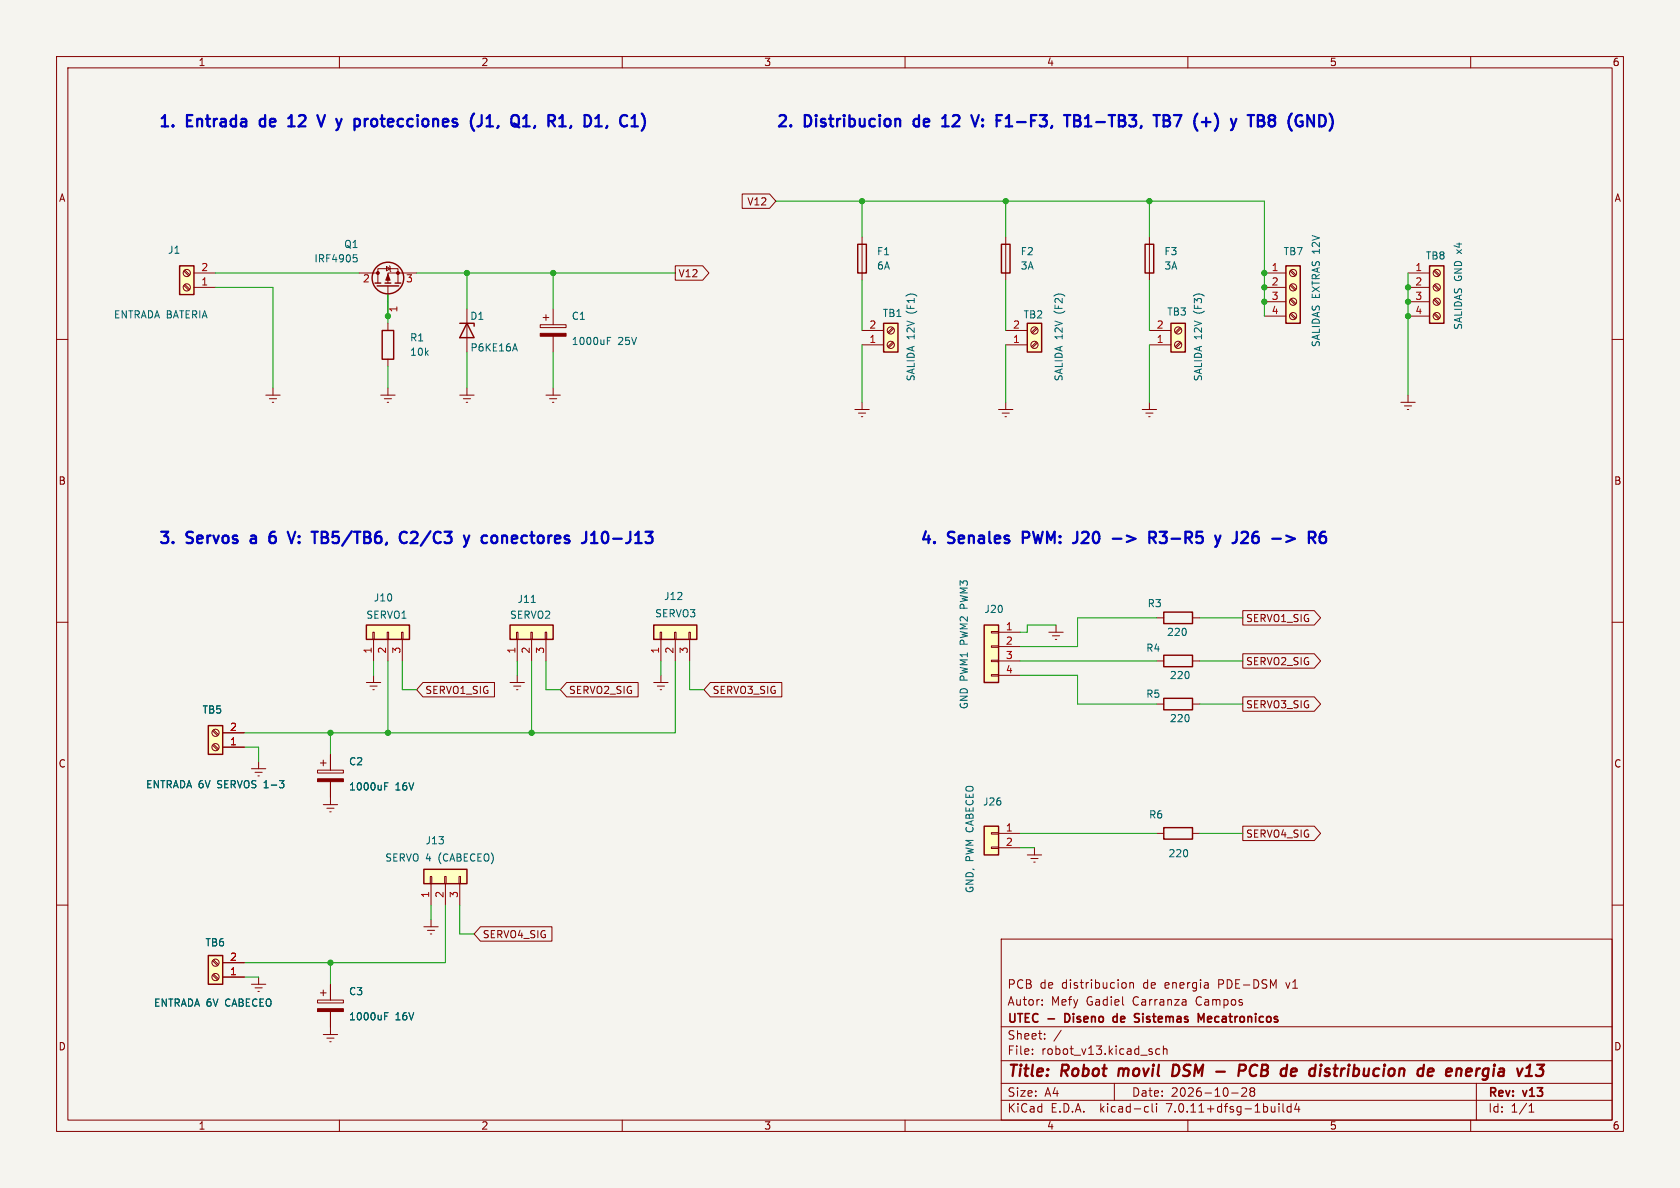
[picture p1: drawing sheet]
<svg xmlns="http://www.w3.org/2000/svg" width="297mm" height="210mm" viewBox="0 0 297 210" stroke-linecap="round" stroke-linejoin="round" font-family="sans-serif">
<path d="M0 0h297v210h-297z" fill="#f5f4ef" stroke="#f5f4ef" stroke-width=".18"/>
<g fill="none" stroke="#840000" stroke-width=".18">
<path d="M10 10h277v190h-277zM12 12h273v186h-273zM60 10v2M110 10v2M160 10v2M210 10v2M260 10v2M131.2 34.3h4.8l1.2 1.3-1.2 1.2h-4.8zM10 60h2M32.5 47.9l.9 .9M32.5 50.5l.9 .8M32.7 47.8l.9 .8"/>
<path d="M32.7 50.3l.9 .8M34.3 50.8h3.8M34.3 48.3h3.8M63.5 48.3h3.3M66.8 50v-2.5h3.6v2.5M68.3 47.1l.7 .4-.7 .4zM68.6 50.5v5.4M68.6 57.2v1.2M68.8 47l.2 .1v.8l.1 .1M73.7 48.3h-5.1v1.7M82.5 54.6v7.6M95.5 57.4h4.6v.5h-4.6z"/>
<path d="M96 56.1h1M96.5 55.6v1M97.8 54.6v2.8M97.8 59.4v2.8M119.4 47h4.8l1.1 1.3-1.1 1.2h-4.8zM152.4 58.4h3.8M152.4 41.9v7.6M157.8 57.9l-.9 .9M158 58.1l-.9 .8M177.8 41.9v7.6M177.8 58.4h3.8M183.2 57.9l-.9 .9"/>
<path d="M183.4 58.1l-.9 .8M203.2 41.9v7.6M203.2 58.4h3.8M208.6 57.9l-.9 .9M208.8 58.1l-.9 .8M223.5 50.8h3.8M223.5 48.3h3.8M223.5 53.3h3.8M223.5 55.9h3.8M228.1 55.5l.8 .9M228.1 53l.8 .8M228.1 50.5l.8 .8"/>
<path d="M228.1 47.9l.8 .9M228.2 55.4l.9 .8M228.2 52.8l.9 .9M228.2 50.3l.9 .8M228.2 47.8l.9 .8M248.9 50.8h3.8M248.9 48.3h3.8M248.9 53.3h3.8M248.9 55.9h3.8M253.5 55.5l.8 .9M253.5 53l.8 .8M253.5 50.5l.8 .8"/>
<path d="M253.5 47.9l.8 .9M253.6 55.4l.9 .8M253.6 52.8l.9 .9M253.6 50.3l.9 .8M253.6 47.8l.9 .8M285 60h2M47 69.9h2.5M47.6 70.5h1.3M48.1 71.1h.3M48.3 68.6v1.3M67.3 69.9h2.5M67.9 70.5h1.3"/>
<path d="M68.5 71.1h.2M68.6 63.5v1.3M68.6 68.6v1.3M81.3 69.9h2.5M81.9 70.5h1.3M82.4 71.1h.3M82.5 68.6v1.3M96.5 69.9h2.6M97.2 70.5h1.2M97.7 71.1h.2M97.8 68.6v1.3M151.1 72.4h2.6"/>
<path d="M151.8 73h1.2M152.3 73.7h.2M152.4 61h3.8M152.4 71.1v1.3M157.8 60.5l-.9 .8M158 60.6l-.9 .9M176.5 72.4h2.6M177.2 73h1.2M177.7 73.7h.2M177.8 71.1v1.3M177.8 61h3.8M183.2 60.5l-.9 .8"/>
<path d="M183.4 60.6l-.9 .9M201.9 72.4h2.6M202.6 73h1.2M203.1 73.7h.2M203.2 71.1v1.3M203.2 61h3.8M208.6 60.5l-.9 .8M208.8 60.6l-.9 .9M247.6 71.1h2.6M248.3 71.8h1.3M248.8 72.4h.2M248.9 69.9v1.2"/>
<path d="M10 110h2M65.9 111.8h.3v1.2h-.3zM66 113v3.8M66 119.4v1.3M68.5 111.8h.2v1.2h-.2zM68.6 113v3.8M71 111.8h.2v1.2h-.2zM71.1 113v3.8M91.3 111.8h.3v1.2h-.3zM91.4 113v3.8M91.4 119.4v1.3M93.9 111.8h.2v1.2h-.2z"/>
<path d="M94 113v3.8M96.4 111.8h.2v1.2h-.2zM96.5 113v3.8M116.7 111.8h.3v1.2h-.3zM116.8 113v3.8M116.8 119.4v1.3M119.3 111.8h.2v1.2h-.2zM119.4 113v3.8M121.8 111.8h.2v1.2h-.2zM121.9 113v3.8M175.3 119.3h1.2v.2h-1.2zM175.3 116.7h1.2v.3h-1.2z"/>
<path d="M175.3 114.2h1.2v.2h-1.2zM175.3 111.6h1.2v.3h-1.2zM176.5 116.8h3.8M176.5 111.8h3.8M176.5 114.3h3.8M176.5 119.4h3.8M185.4 111.8h2.6M186.1 112.4h1.2M186.6 113h.2M186.7 110.5v1.3M204.5 116.8h1.2M204.5 109.2h1.2"/>
<path d="M210.8 116.8h1.3M210.8 109.2h1.3M219.7 107.9h12.7l1.1 1.3-1.1 1.3h-12.7zM219.7 115.6h12.7l1.1 1.2-1.1 1.3h-12.7zM285 110h2M37.6 129.2l.9 .8M37.6 131.7l.9 .9M37.8 129l.8 .9M37.8 131.6l.8 .8M39.4 132.1h3.8M39.4 129.5h3.8M44.4 135.9h2.6"/>
<path d="M45.1 136.5h1.3M45.6 137.2h.2M45.7 134.6v1.3M56.1 136.1h4.6v.6h-4.6zM56.6 134.9h1.1M57.1 134.4v1M58.4 133.4v2.7M58.4 138.2v4M64.8 120.7h2.5M65.4 121.3h1.3M65.9 121.9h.3M74.8 120.6h12.6v2.6h-12.6l-1.1-1.3z"/>
<path d="M90.2 120.7h2.5M90.8 121.3h1.3M91.3 121.9h.3M100.2 120.6h12.6v2.6h-12.6l-1.1-1.3zM115.6 120.7h2.5M116.2 121.3h1.3M116.7 121.9h.3M125.6 120.6h12.6v2.6h-12.6l-1.1-1.3zM204.5 124.5h1.2M210.8 124.5h1.3M219.7 123.2h12.7l1.1 1.3-1.1 1.2h-12.7zM10 160h2"/>
<path d="M57.1 142.2h2.6M57.8 142.9h1.3M58.3 143.5h.2M76.1 154.9h.2v1.3h-.2zM76.2 156.2v3.8M78.6 154.9h.3v1.3h-.3zM78.7 156.2v3.8M81.2 154.9h.2v1.3h-.2zM81.3 156.2v3.8M175.3 149.7h1.2v.3h-1.2zM175.3 147.2h1.2v.2h-1.2zM176.5 147.3h3.8"/>
<path d="M176.5 149.9h3.8M181.6 151.1h2.5M182.2 151.8h1.3M182.8 152.4h.2M182.9 149.9v1.2M204.5 147.3h1.2M210.8 147.3h1.3M219.7 146h12.7l1.1 1.3-1.1 1.3h-12.7zM285 160h2M37.6 169.8l.9 .9M37.6 172.4l.9 .8M37.8 169.7l.8 .8"/>
<path d="M37.8 172.2l.8 .9M39.4 172.7h3.8M39.4 170.2h3.8M44.4 174h2.6M45.1 174.6h1.3M45.6 175.3h.2M45.7 172.7v1.3M56.1 176.8h4.6v.5h-4.6zM56.6 175.5h1.1M57.1 175v1M58.4 174v2.8M58.4 178.8v4.1"/>
<path d="M74.9 163.8h2.6M75.6 164.5h1.2M76.1 165.1h.2M76.2 162.6v1.2M84.9 163.8h12.7v2.6h-12.7l-1.1-1.3zM177 166h108v32h-108zM184.2 177.6v.1M184.2 176.8v.1M198.8 173.7l.3 .3v.4l-.3 .3M199.7 173.8l.3-.1 .3 .1 .1 .9M199.7 173.7v1M209.6 176.8l.1 .9"/>
<path d="M209.7 177.6l-.2 .1M209.7 177.1h-.2M57.1 182.9h2.6M57.8 183.5h1.3M58.3 184.2h.2M60 198v2M110 198v2M160 198v2M177 194.5h108M177 191.5h108M177 187.5h108M177 181.5h108"/>
<path d="M182.5 186.3v.1M182.5 185.5v.1M184.7 183.6v.1M184.7 182.8v.1M187.6 182.1l-1.3 2M197 191.5v3M202.6 195.6l.4 .1M203 196.5l-.4 .1M203.7 195.1v1.3l.2 .2M204.5 195.1v.1M204.5 195.6v1M205 185.5l-.4-.1-.3 .3v.4l.2 .2h.5"/>
<path d="M205.7 185.5l.2-.1 .3 .1 .1 .9M205.7 184.9v1.5M210 198v2M217.7 193.2h1.2M219.5 192.4l.6-.1 .2 .1 .1 .3-.9 1.1h.9M221.2 192.9l-.2-.2 .2-.4 .5 .1 .1 .2-.3 .3M221.2 192.9l-.2 .3v.3l.2 .3 .5-.1 .1-.2-.1-.4-.2-.2M221.2 192.9h.3M226.1 195.1v.1M226.1 195.6v1M226.8 195.1v1.3l.2 .2M228.2 195.7l-.4-.1-.3 .3v.4l.2 .2h.5"/>
<path d="M228.2 195.1v1.5M229.2 195l-.3 1.1h.9M229.6 195.6v1M260 198v2M261 191.5v6.5M270.3 196.6h.9M270.3 195.5l.4-.4v1.5"/>
<circle cx="33" cy="50.8" r=".63"/>
<circle cx="33" cy="48.3" r=".63"/>
<circle cx="157.5" cy="58.4" r=".63"/>
<circle cx="182.9" cy="58.4" r=".63"/>
<circle cx="208.3" cy="58.4" r=".63"/>
<circle cx="228.6" cy="53.3" r=".63"/>
<circle cx="228.6" cy="50.8" r=".63"/>
<circle cx="228.6" cy="55.9" r=".63"/>
<circle cx="228.6" cy="48.3" r=".63"/>
<circle cx="254" cy="55.9" r=".63"/>
<circle cx="254" cy="53.3" r=".63"/>
<circle cx="254" cy="50.8" r=".63"/>
<circle cx="254" cy="48.3" r=".63"/>
<circle cx="157.5" cy="61" r=".63"/>
<circle cx="182.9" cy="61" r=".63"/>
<circle cx="208.3" cy="61" r=".63"/>
<circle cx="38.1" cy="132.1" r=".63"/>
<circle cx="38.1" cy="129.5" r=".63"/>
<circle cx="38.1" cy="170.2" r=".63"/>
<circle cx="38.1" cy="172.7" r=".63"/>
</g>
<path d="M197.8 188.9l-.1 1.3M208.2 188.3l-.7-.1-.3 2h.5l.5-.3M215 189.4h1.5M219 189.3h.8a.55 .55 0 0 0 .5-.5 .55 .55 0 0 0-.4-.6h-.7l-.3 2M221.4 188.3a1.11 1.11 0 0 0 .1 1.9M229 188.9l.2 .1v.4l-1 .1M234.6 188.9l.5 .1M234.8 189.5l.2 .1 .1 .3-.4 .3M253.2 188.9l.2 .1v.4l-1 .1M261.1 188.9l-.2 1.3M261.5 188.9l-.5 .4" fill="none" stroke="#840000" stroke-width=".4"/>
<path d="M188.6 179.2h-.3v1.5h.3M197.5 179.8l-.4-.1-.3 .3v.4l.1 .2h.6M200.8 179.2l.6 .1M201.1 180l.3 .3-.1 .2-.2 .2M211.8 179.2l.5 1.1 .5-1.1v1.5M214 179.7h-.3l-.2 .2 .1 .7 .4 .1M214.2 180l-.7 .2" fill="none" stroke="#840000" stroke-width=".3"/>
<g fill="#840000" stroke="#840000" stroke-width=".18">
<path d="M56.1 137.7h4.6v.5h-4.6z"/>
<path d="M56.1 178.3h4.6v.5h-4.6z"/>
<path d="M68.6 48.5l.4 1h-.8z"/>
<path d="M95.5 58.9h4.6v.5h-4.6z"/>
<circle cx="70.4" cy="48.3" r=".25"/>
<circle cx="66.8" cy="48.3" r=".25"/>
</g>
<g fill="none" stroke="#006464" stroke-width=".18">
<path d="M62.5 45h.6M62.6 45.5h.3l.2 .3v.4l-.5 .1M107.4 59.6h.6M90.7 61.7h.6M91 60.8l.5 1.2M107.4 60.2h.4M93.9 106.5h.7M49.4 138h.8l-.4 .5M50 138.5l.2 .2v.3l-.2 .3M68 139h.4M68 138.4h.6M68 179.6h.4"/>
<path d="M68 179h.6"/>
</g>
<g fill="none" stroke="#840000" stroke-width=".25">
<path d="M31.7 47h2.6v5.1h-2.6zM66.3 50h1M66.7 50.5h3.8M67.6 58.4h2v5.1h-2zM68.1 50h1M69.8 50h1.1M81.3 57.2h2.5v.5M82.5 57.2l1.3 2.5h-2.5zM151.6 43.2h1.6v5.1h-1.6zM156.2 57.2h2.5v5h-2.5zM177 43.2h1.6v5.1h-1.6zM181.6 57.2h2.5v5h-2.5z"/>
<path d="M202.4 43.2h1.6v5.1h-1.6zM207 57.2h2.5v5h-2.5zM227.3 47h2.6v10.2h-2.6zM252.7 47h2.6v10.2h-2.6zM64.8 110.5h7.6v2.5h-7.6zM90.2 110.5h7.6v2.5h-7.6zM115.6 110.5h7.6v2.5h-7.6zM174 110.5h2.5v10.2h-2.5zM205.7 115.8h5.1v2.1h-5.1zM205.7 108.2h5.1v2h-5.1zM36.8 128.3h2.6v5.1h-2.6zM205.7 123.4h5.1v2.1h-5.1z"/>
<path d="M74.9 153.7h7.6v2.5h-7.6zM174 146.1h2.5v5h-2.5zM205.7 146.3h5.1v2h-5.1zM36.8 168.9h2.6v5.1h-2.6z"/>
<circle cx="68.6" cy="49.1" r="2.79"/>
</g>
<g fill="#ffffc2" stroke="#ffffc2" stroke-width=".18">
<path d="M36.8 128.3h2.6v5.1h-2.6z"/>
<path d="M174 146.1h2.5v5h-2.5z"/>
<path d="M74.9 153.7h7.6v2.5h-7.6z"/>
<path d="M90.2 110.5h7.6v2.5h-7.6z"/>
<path d="M64.8 110.5h7.6v2.5h-7.6z"/>
<path d="M115.6 110.5h7.6v2.5h-7.6z"/>
<path d="M31.7 47h2.6v5.1h-2.6z"/>
<path d="M227.3 47h2.6v10.2h-2.6z"/>
<path d="M181.6 57.2h2.5v5h-2.5z"/>
<path d="M207 57.2h2.5v5h-2.5z"/>
<path d="M156.2 57.2h2.5v5h-2.5z"/>
<path d="M174 110.5h2.5v10.2h-2.5z"/>
<path d="M252.7 47h2.6v10.2h-2.6z"/>
<path d="M36.8 168.9h2.6v5.1h-2.6z"/>
</g>
<g fill="none" stroke="#0000c2" stroke-width=".4">
<path d="M46 21.2l-.1 .2 .1 .8M51 22.3h1.1M51 20.9l.5-.6v2M56.1 20.3l.7 2 .6-2M66 21l-.4 .4v.6l.4 .3M85.2 20.3v1.5l-.3 .4M86 22.3h1.2M86 20.9l.6-.6v2M94.6 22.2l-.2 .4M110 20.4a1.25 1.25 0 0 0 0 1.8M161.6 21.2l-.1 .2 .1 .8M166.6 22.3h1.1"/>
<path d="M166.6 20.9l.5-.6v2M171.7 20.3l.7 2 .6-2M177.8 22.3h1.1M177.8 20.9l.6-.6v2M188.1 20.3h1.1M188.7 20.3v2M189.9 20.3h.7a.49 .49 0 0 1 .4 .5 .49 .49 0 0 1-.4 .5 .53 .53 0 0 1 .5 .5 .53 .53 0 0 1-.4 .5h-.8zM189.9 21.3h.7M205.7 20.3h.7a.49 .49 0 0 1 .4 .5 .49 .49 0 0 1-.4 .5 .53 .53 0 0 1 .5 .5 .53 .53 0 0 1-.4 .5h-.8zM205.7 21.3h.7M207.5 20.3h1.4l-.9 2M215.1 20.6a2.39 2.39 0 0 1 0 1.9"/>
<path d="M220.6 20.3h1.1M222.4 21.3h.6M223 21.3l.3 .1M223.3 20.5l-.3-.2h-.6v2l.9-.1M223.3 21.1l-.3 .2M234.2 20.6a1.39 1.39 0 0 1 0 1.5M44.4 95.3l-.1 .2 .1 .4M47.6 95.6l.4 .4 .6-.1M48.6 94a.79 .79 0 0 0-1 .9M48.6 94.9l-.6-.1-.4 .3M52.2 94l-.7 2M56.9 94l.8 .1"/>
<path d="M56.9 95h.6M57.5 95l.3 .1M57.7 94.9l-.2 .1M57.8 95.9l-.9 .1M71.3 94l.6 .2M71.9 95.8l-.6 .2M72.7 94.2l.3-.2 .6 .1a.54 .54 0 0 1 .1 .8l-1.1 1.1h1.2M86.1 94.8l-.6-.1-.3 .4v.5l.1 .3 .2 .1 .6-.1M89.5 94.8l.1 1.2M106.6 94.2a.48 .48 0 0 1 .5-.2 .48 .48 0 0 1 .3 .4 1.03 1.03 0 0 1-.5 1.6l-.3-.2M108.4 95.2h1.5M180.8 95.1h.8"/>
<path d="M181.6 94h-.8v2M190.4 94v1.4l-.1 .3-.4 .3M196.7 95.2h1.6M203.2 95.1h.8a.54 .54 0 0 0 .4-.6 .54 .54 0 0 0-.4-.5h-.8v2M203.7 95.1l.6 .9M205 94h1.3l-.7 .8h.3M205 95.8l.3 .2h.6M215.8 94.7l-.5 1.3M218.3 95.9l-.4 .1M221.5 95.8l.3 .2h.4M222.2 94.8h-.4l-.3 .2M222.3 94a.71 .71 0 0 0-.8 .5"/>
<path d="M227.4 94.7l1.5 .5-1.5 .6M233.7 94.8l.6 .1 .1 .2-.1 .7-.2 .2h-.4M233.9 94h.4"/>
</g>
<g fill="none" stroke="#009600" stroke-width=".18">
<path d="M137.2 35.6h86.3v20.3M152.4 35.6v6.3M177.8 35.6v6.3M203.2 35.6v6.3M38.1 50.8h10.2v17.8M38.1 48.3h25.4M68.6 52.1v5.1M73.7 48.3h45.7M82.5 48.3v6.3M97.8 48.3v6.3M152.4 49.5v8.9M177.8 49.5v8.9"/>
<path d="M203.2 49.5v8.9M248.9 48.3v21.6M68.6 64.8v3.8M82.5 62.2v6.4M97.8 62.2v6.4M152.4 61v10.1M177.8 61v10.1M203.2 61v10.1M66 116.8v2.6M68.6 116.8v12.7M71.1 116.8v5.1h2.6M91.4 116.8v2.6"/>
<path d="M94 116.8v12.7M96.5 116.8v5.1h2.6M116.8 116.8v2.6M119.4 116.8v12.7h-76.2M121.9 116.8v5.1h2.6M180.3 119.4h10.2v5.1h14M180.3 116.8h24.2M186.7 110.5h-5.1v1.3h-1.3M204.5 109.2h-14v5.1h-10.2M212.1 109.2h7.6M212.1 116.8h7.6M43.2 132.1h2.5v2.5"/>
<path d="M58.4 129.5v3.9M212.1 124.5h7.6M180.3 147.3h24.2M180.3 149.9h2.6M212.1 147.3h7.6M43.2 172.7h2.5M58.4 170.2v3.8M76.2 160v2.6M78.7 160v10.2h-35.5M81.3 160v5.1h2.5"/>
</g>
<g fill="#009600" stroke="#009600" stroke-width=".18">
<circle cx="223.5" cy="50.8" r=".46"/>
<circle cx="223.5" cy="48.3" r=".46"/>
<circle cx="152.4" cy="35.6" r=".46"/>
<circle cx="248.9" cy="53.3" r=".46"/>
<circle cx="248.9" cy="50.8" r=".46"/>
<circle cx="248.9" cy="55.9" r=".46"/>
<circle cx="177.8" cy="35.6" r=".46"/>
<circle cx="203.2" cy="35.6" r=".46"/>
<circle cx="82.5" cy="48.3" r=".46"/>
<circle cx="68.6" cy="55.9" r=".46"/>
<circle cx="97.8" cy="48.3" r=".46"/>
<circle cx="58.4" cy="129.5" r=".46"/>
<circle cx="68.6" cy="129.5" r=".46"/>
<circle cx="94" cy="129.5" r=".46"/>
<circle cx="58.4" cy="170.2" r=".46"/>
<circle cx="223.5" cy="53.3" r=".46"/>
</g>
<g font-size="2.8" fill="#0000c2">
<text x="27.9" y="22.6">1.</text>
<text x="33.1" y="22.6">Entrada</text>
<text x="46.9" y="22.6">de</text>
<text x="52.7" y="22.6">12</text>
<text x="58.9" y="22.6">V</text>
<text x="62.9" y="22.6">y</text>
<text x="66.7" y="22.6">protecciones</text>
<text x="88.1" y="22.6">(J1,</text>
<text x="96.1" y="22.6">Q1,</text>
<text x="103.4" y="22.6">R1,</text>
<text x="110.6" y="22.6">D1,</text>
<text x="137.2" y="22.6">2.</text>
<text x="142.3" y="22.6">Distribucion</text>
<text x="162.5" y="22.6">de</text>
<text x="168.3" y="22.6">12</text>
<text x="174.5" y="22.6">V:</text>
<text x="179.4" y="22.6">F1-F3,</text>
<text x="192.4" y="22.6">TB1-TB3,</text>
<text x="209" y="22.6">TB7</text>
<text x="216.8" y="22.6">(+)</text>
<text x="224.3" y="22.6">y</text>
<text x="228.1" y="22.6">TB8</text>
<text x="235.9" y="22.6">(GND)</text>
<text x="27.9" y="96.3">3.</text>
<text x="33.1" y="96.3">Servos</text>
<text x="45.3" y="96.3">a</text>
<text x="49.4" y="96.3">6</text>
<text x="53.6" y="96.3">V:</text>
<text x="58.6" y="96.3">TB5/TB6,</text>
<text x="74.8" y="96.3">C2/C3</text>
<text x="87.1" y="96.3">y</text>
<text x="90.9" y="96.3">conectores</text>
<text x="109.5" y="96.3">J10-J13</text>
<text x="162.6" y="96.3">4.</text>
<text x="167.7" y="96.3">Senales</text>
<text x="181.7" y="96.3">PWM:</text>
<text x="191.5" y="96.3">J20</text>
<text x="199.2" y="96.3">-&gt;</text>
<text x="206.5" y="96.3">R3-R5</text>
<text x="219.1" y="96.3">y</text>
<text x="222.9" y="96.3">J26</text>
<text x="230.6" y="96.3">-&gt;</text>
</g>
<g font-size="2.8" fill="#840000">
<text x="178" y="190.9">Title:</text>
<text x="187.7" y="190.9">Robot</text>
<text x="198.6" y="190.9">movil</text>
<text x="208.9" y="190.9">DSM</text>
<text x="222.2" y="190.9">PCB</text>
<text x="230.5" y="190.9">de</text>
<text x="236.4" y="190.9">distribucion</text>
<text x="256.3" y="190.9">de</text>
<text x="262.2" y="190.9">energia</text>
</g>
<g font-size="2.1" fill="#840000">
<text x="178" y="178">Autor:</text>
<text x="178" y="175">PCB</text>
<text x="183.8" y="175">de</text>
<text x="185.8" y="178">Mefy</text>
<text x="187.7" y="175">distribucion</text>
<text x="192.1" y="178">Gadiel</text>
<text x="200.4" y="178">Carranza</text>
<text x="202.3" y="175">de</text>
<text x="206.2" y="175">energia</text>
<text x="211.7" y="178">Campos</text>
<text x="215.8" y="175">PDE-DSM</text>
<text x="227.9" y="175">v1</text>
<text x="178" y="184">Sheet:</text>
<text x="178" y="181.2">UTEC</text>
<text x="185.3" y="181.2">-</text>
<text x="188.9" y="181.2">Diseno</text>
<text x="198.1" y="181.2">de</text>
<text x="202.5" y="181.2">Sistemas</text>
<text x="214.3" y="181.2">Mecatronicos</text>
<text x="178" y="186.7">File:</text>
<text x="184.1" y="186.7">robot_v13.kicad_sch</text>
<text x="178" y="196.9">KiCad</text>
<text x="178" y="194.1">Size:</text>
<text x="184.7" y="194.1">A4</text>
<text x="185.7" y="196.9">E.D.A.</text>
<text x="194.6" y="196.9">kicad-cli</text>
<text x="200" y="194.1">Date:</text>
<text x="206.5" y="196.9">7.0.11+dfsg-1build4</text>
<text x="207" y="194.1">2026-10-28</text>
<text x="263" y="194.3">Rev:</text>
<text x="263" y="196.9">Id:</text>
<text x="267.1" y="196.9">1/1</text>
<text x="269.4" y="194.3">v13</text>
</g>
<g font-size="1.8" fill="#840000">
<text x="35" y="11.9">1</text>
<text x="85" y="11.9">2</text>
<text x="135" y="11.9">3</text>
<text x="185" y="11.9">4</text>
<text x="235" y="11.9">5</text>
<text x="285" y="11.9">6</text>
<text x="10.3" y="35.9">A</text>
<text x="285.3" y="35.9">A</text>
<text x="132" y="36.5">V12</text>
<text x="119.9" y="49.2">V12</text>
<text x="10.3" y="85.9">B</text>
<text x="285.3" y="85.9">B</text>
<text x="220.2" y="110.2">SERVO1_SIG</text>
<text x="220.2" y="117.8">SERVO2_SIG</text>
<text x="75.1" y="122.9">SERVO1_SIG</text>
<text x="100.5" y="122.9">SERVO2_SIG</text>
<text x="125.9" y="122.9">SERVO3_SIG</text>
<text x="220.2" y="125.4">SERVO3_SIG</text>
<text x="10.3" y="135.9">C</text>
<text x="285.3" y="135.9">C</text>
<text x="220.2" y="148.3">SERVO4_SIG</text>
<text x="85.2" y="166.1">SERVO4_SIG</text>
<text x="10.3" y="185.9">D</text>
<text x="285.3" y="185.9">D</text>
<text x="35" y="199.9">1</text>
<text x="85" y="199.9">2</text>
<text x="135" y="199.9">3</text>
<text x="185" y="199.9">4</text>
<text x="235" y="199.9">5</text>
<text x="285" y="199.9">6</text>
</g>
<g font-size="1.8" fill="#006464">
<text x="29.6" y="45.1">J1</text>
<text x="55.5" y="46.6">IRF4905</text>
<text x="60.7" y="44">Q1</text>
<text x="154.9" y="45.3">F1</text>
<text x="154.9" y="47.9">6A</text>
<text x="180.3" y="45.3">F2</text>
<text x="180.3" y="47.9">3A</text>
<text x="205.7" y="45.3">F3</text>
<text x="205.7" y="47.9">3A</text>
<text x="226.8" y="45.3">TB7</text>
<text x="252" y="46.1">TB8</text>
<text x="20" y="56.5">ENTRADA BATERIA</text>
<text x="83" y="56.7">D1</text>
<text x="101" y="56.7">C1</text>
<text x="156" y="56.2">TB1</text>
<text x="161.9" y="55.4" transform="rotate(-90 161.9 55.4)">(F1)</text>
<text x="180.9" y="56.5">TB2</text>
<text x="188.1" y="55.4" transform="rotate(-90 188.1 55.4)">(F2)</text>
<text x="206.3" y="56">TB3</text>
<text x="212.7" y="55.4" transform="rotate(-90 212.7 55.4)">(F3)</text>
<text x="258.7" y="58.4" transform="rotate(-90 258.7 58.4)">SALIDAS GND x4</text>
<text x="72.4" y="60.6">R1</text>
<text x="72.4" y="63.1">10k</text>
<text x="83.1" y="62.3">P6KE16A</text>
<text x="101" y="61.2">1000uF</text>
<text x="109.2" y="61.2">25V</text>
<text x="233.5" y="61.5" transform="rotate(-90 233.5 61.5)">SALIDAS EXTRAS 12V</text>
<text x="161.9" y="67.5" transform="rotate(-90 161.9 67.5)">SALIDA 12V</text>
<text x="188.1" y="67.5" transform="rotate(-90 188.1 67.5)">SALIDA 12V</text>
<text x="212.7" y="67.5" transform="rotate(-90 212.7 67.5)">SALIDA 12V</text>
<text x="66" y="106.5">J10</text>
<text x="91.4" y="106.8">J11</text>
<text x="117.3" y="106.3">J12</text>
<text x="171.3" y="107.3" transform="rotate(-90 171.3 107.3)">PWM3</text>
<text x="202.8" y="107.5">R3</text>
<text x="64.7" y="109.6">SERVO1</text>
<text x="90.1" y="109.6">SERVO2</text>
<text x="115.7" y="109.3">SERVO3</text>
<text x="171.3" y="113.9" transform="rotate(-90 171.3 113.9)">PWM2</text>
<text x="173.9" y="108.6">J20</text>
<text x="206.2" y="112.6">220</text>
<text x="202.5" y="115.4">R4</text>
<text x="171.3" y="125.5" transform="rotate(-90 171.3 125.5)">GND PWM1</text>
<text x="202.5" y="123.5">R5</text>
<text x="206.7" y="120.2">220</text>
<text x="35.7" y="126.3">TB5</text>
<text x="206.7" y="127.9">220</text>
<text x="61.6" y="135.5">C2</text>
<text x="25.7" y="139.5">ENTRADA 6V</text>
<text x="38.5" y="139.5">SERVOS 1-3</text>
<text x="61.6" y="139.9">1000uF</text>
<text x="69.9" y="139.9">16V</text>
<text x="173.7" y="142.6">J26</text>
<text x="75.1" y="149.5">J13</text>
<text x="203" y="144.9">R6</text>
<text x="68" y="152.5">SERVO 4</text>
<text x="77.6" y="152.5">(CABECEO)</text>
<text x="206.5" y="151.7">220</text>
<text x="172.3" y="158" transform="rotate(-90 172.3 158)">GND, PWM CABECEO</text>
<text x="36.2" y="167.5">TB6</text>
<text x="27.1" y="178.2">ENTRADA 6V</text>
<text x="39.9" y="178.2">CABECEO</text>
<text x="61.6" y="176.1">C3</text>
<text x="61.6" y="180.6">1000uF</text>
<text x="69.9" y="180.6">16V</text>
</g>
<g font-size="1.8" fill="#a90000">
<text x="35.5" y="50.5">1</text>
<text x="35.5" y="48">2</text>
<text x="64.1" y="50.2">2</text>
<text x="71.7" y="50.2">3</text>
<text x="224.7" y="48">1</text>
<text x="224.7" y="50.5">2</text>
<text x="224.7" y="53.1">3</text>
<text x="250.1" y="48">1</text>
<text x="250.1" y="50.5">2</text>
<text x="250.1" y="53.1">3</text>
<text x="70.6" y="55.3" transform="rotate(-90 70.6 55.3)">1</text>
<text x="153.6" y="58.2">2</text>
<text x="179" y="58.2">2</text>
<text x="204.4" y="58.2">2</text>
<text x="224.7" y="55.6">4</text>
<text x="250.1" y="55.6">4</text>
<text x="153.6" y="60.7">1</text>
<text x="179" y="60.7">1</text>
<text x="204.4" y="60.7">1</text>
<text x="177.7" y="111.5">1</text>
<text x="65.8" y="115.6" transform="rotate(-90 65.8 115.6)">1</text>
<text x="68.3" y="115.6" transform="rotate(-90 68.3 115.6)">2</text>
<text x="70.9" y="115.6" transform="rotate(-90 70.9 115.6)">3</text>
<text x="91.2" y="115.6" transform="rotate(-90 91.2 115.6)">1</text>
<text x="93.7" y="115.6" transform="rotate(-90 93.7 115.6)">2</text>
<text x="96.3" y="115.6" transform="rotate(-90 96.3 115.6)">3</text>
<text x="116.6" y="115.6" transform="rotate(-90 116.6 115.6)">1</text>
<text x="119.1" y="115.6" transform="rotate(-90 119.1 115.6)">2</text>
<text x="121.7" y="115.6" transform="rotate(-90 121.7 115.6)">3</text>
<text x="177.7" y="114">2</text>
<text x="177.7" y="116.6">3</text>
<text x="177.7" y="119.1">4</text>
<text x="40.6" y="131.8">1</text>
<text x="40.6" y="129.3">2</text>
<text x="177.7" y="147.1">1</text>
<text x="177.7" y="149.6">2</text>
<text x="75.9" y="158.8" transform="rotate(-90 75.9 158.8)">1</text>
<text x="78.5" y="158.8" transform="rotate(-90 78.5 158.8)">2</text>
<text x="81" y="158.8" transform="rotate(-90 81 158.8)">3</text>
<text x="40.6" y="172.5">1</text>
<text x="40.6" y="169.9">2</text>
</g>
</svg>
